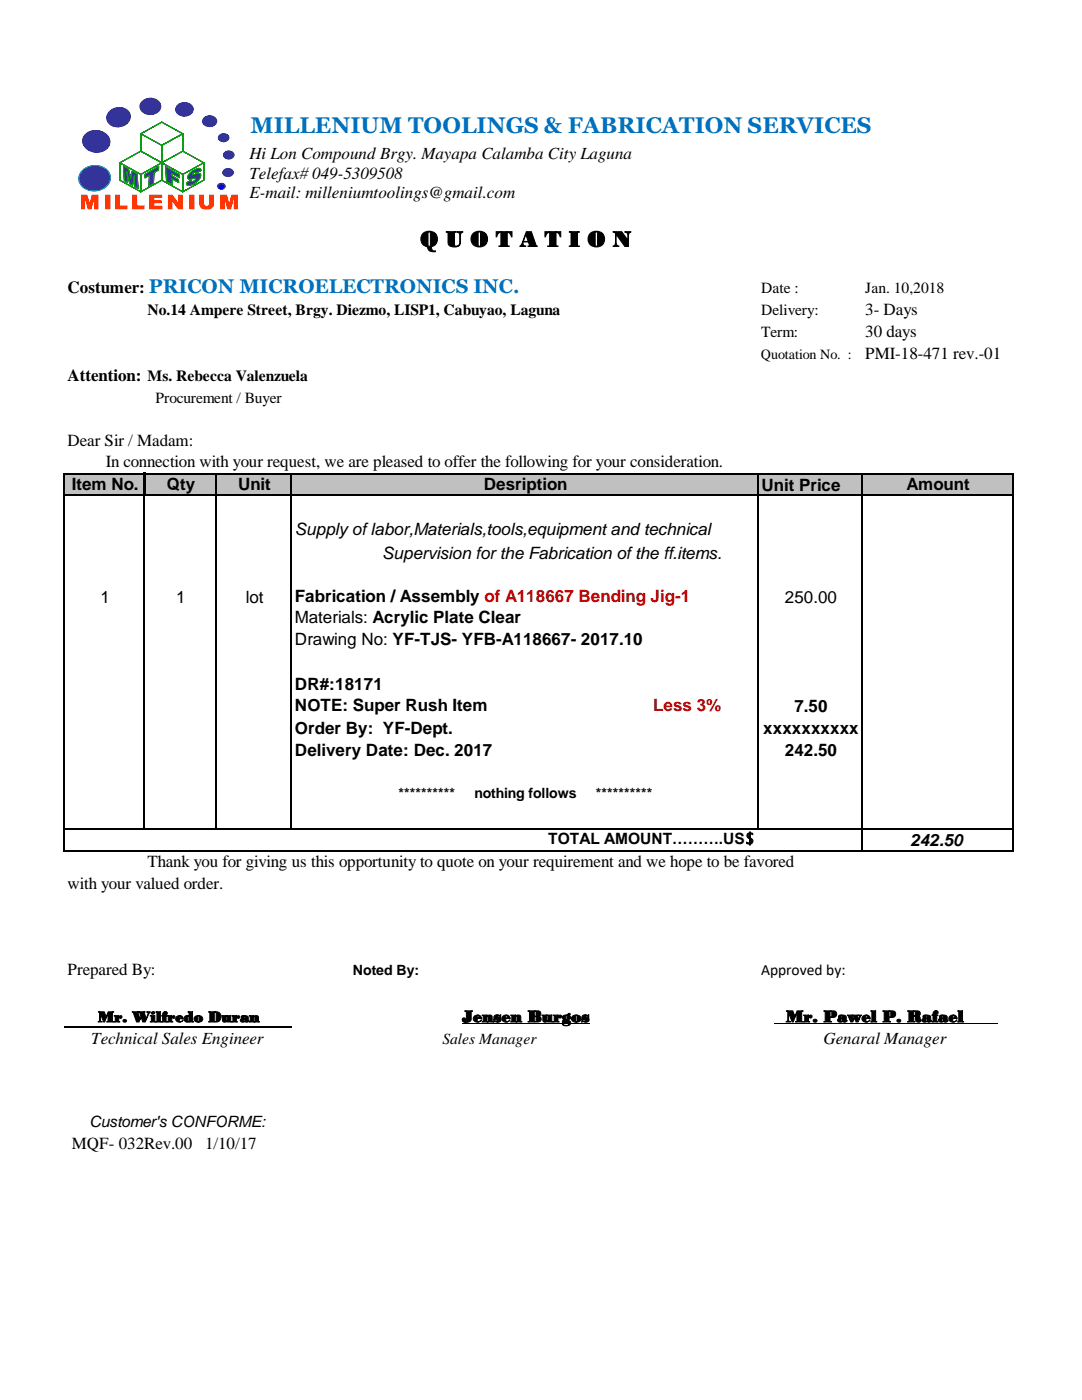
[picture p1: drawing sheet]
<svg xmlns="http://www.w3.org/2000/svg" width="216mm" height="279mm" viewBox="0 0 216 279" stroke-linecap="round" stroke-linejoin="round" font-family="sans-serif">
<path d="M13 94.5h189.1v4.4h-189.1z" fill-rule="evenodd" fill="#c0c0c0"/>
<path d="M92.2 204.3h25.4M154.6 204.3h44.5" fill="none" stroke="#000" stroke-width=".2"/>
<g fill="none" stroke="#000" stroke-width=".28">
<path d="M12.8 94.4v75.5M13 94.5h15.5M13 98.9h15.5M28.8 99v66.6M29.1 94.5h173.1M29.1 98.9h173.1M43 94.6v71M58.2 94.6v71M151.3 94.6v71M172 94.6v75.3M202.1 94.6v75.3M13 165.4h189.2"/>
<path d="M13 169.8h189.2M12.8 205h45.4"/>
</g>
<path d="M28.5 94.4h.6v4.6h-.6z" fill-rule="evenodd" fill="#000"/>
<g fill="none" stroke="#090" stroke-width=".2">
<path d="M23.9 32.5v3.5l4.2 2.3M23.9 32.5l4.2 2.3M28.1 26.7v3.5M28.1 34.8v3.5M28.1 26.7l4.2 2.3M28.1 30.2l8.4 4.6M28.1 26.7l4.2-2.3 4.2 2.3M28.1 30.2l-4.2 2.3M32.3 29v7M32.3 36l4.2 2.3M32.3 36l-4.2 2.3M36.5 26.7v3.5"/>
<path d="M36.5 34.8v3.5M36.5 26.7l-4.2 2.3M36.5 30.2l-8.4 4.6M36.5 30.2l4.2 2.3M40.7 32.5v3.5l-4.2 2.3M40.7 32.5l-4.2 2.3"/>
</g>
<path d="M24.7 33.2l.9 .5 .5 2 .3-1.6 1 .6 .1 2.9a.97 .97 0 0 1-.6-1.2l-.1-1.4-.3 2a1.21 1.21 0 0 1-.8-1.3l-.4-1.5 .1 2.2a1.01 1.01 0 0 1-.6-1.3z" fill-rule="evenodd" fill="#339"/>
<path d="M24.7 33.2l.9 .5 .5 2 .3-1.6 1 .6 .1 2.9a.97 .97 0 0 1-.6-1.2l-.1-1.4-.3 2a1.21 1.21 0 0 1-.8-1.3l-.4-1.5 .1 2.2a1.01 1.01 0 0 1-.6-1.3z" fill="none" stroke="#090" stroke-width=".2"/>
<path d="M33.1 33.3l2.7 1.6v.6l-1.6-.9v.5l1.1 .5a.69 .69 0 0 1 .3 .8l-1.3-.8v1.2l-1.1-.6z" fill-rule="evenodd" fill="#339"/>
<path d="M33.1 33.3l2.7 1.6v.6l-1.6-.9v.5l1.1 .5a.69 .69 0 0 1 .3 .8l-1.3-.8v1.2l-1.1-.6z" fill="none" stroke="#090" stroke-width=".2"/>
<path d="M38 34.5a2.62 2.62 0 0 1 2-.8l.1 .4-.9 .4-.1-.1a.51 .51 0 0 0-.7 .5l1-.2a.48 .48 0 0 1 .6 .1 .48 .48 0 0 1-.1 .7 3.1 3.1 0 0 1-2.4 1.5l-.3-.5 .9-.5 .1 .1a.58 .58 0 0 0 .6 0 .58 .58 0 0 0 .2-.6l-.8 .2a.5 .5 0 0 1-.7-.2 .5 .5 0 0 1 .2-.7z" fill-rule="evenodd" fill="#339"/>
<path d="M38 34.5a2.62 2.62 0 0 1 2-.8l.1 .4-.9 .4-.1-.1a.51 .51 0 0 0-.7 .5l1-.2a.48 .48 0 0 1 .6 .1 .48 .48 0 0 1-.1 .7 3.1 3.1 0 0 1-2.4 1.5l-.3-.5 .9-.5 .1 .1a.58 .58 0 0 0 .6 0 .58 .58 0 0 0 .2-.6l-.8 .2a.5 .5 0 0 1-.7-.2 .5 .5 0 0 1 .2-.7z" fill="none" stroke="#090" stroke-width=".2"/>
<path d="M29 34.8l2.7-1.6-.1 .3a.52 .52 0 0 1-.4 .7l-.5 .3-.1 2.1-.9 .6 .1-2.2-.9 .5z" fill-rule="evenodd" fill="#339"/>
<path d="M29 34.8l2.7-1.6-.1 .3a.52 .52 0 0 1-.4 .7l-.5 .3-.1 2.1-.9 .6 .1-2.2-.9 .5z" fill="none" stroke="#090" stroke-width=".2"/>
<g fill="#339">
<path d="M21.8 22.2a2.63 2.63 0 0 1 4.2 .4 2.34 2.34 0 0 1-2.8 2.8 1.86 1.86 0 0 1-1.8-1.2 1.86 1.86 0 0 1 .4-2z" fill-rule="evenodd"/>
<path d="M28.4 20.1a2.31 2.31 0 0 1 3.8 1.1 2.22 2.22 0 0 1-3.7 1.3 1.49 1.49 0 0 1-.1-2.4z" fill-rule="evenodd"/>
<path d="M35.4 20.9a1.97 1.97 0 0 1 3.2 .9 1.89 1.89 0 0 1-1.7 1.5 1.89 1.89 0 0 1-1.9-1.4v-.4z" fill-rule="evenodd"/>
<path d="M40.6 23.5a1.62 1.62 0 0 1 2.7 .6 1.56 1.56 0 0 1-1.4 1.3 1.56 1.56 0 0 1-1.6-1.2z" fill-rule="evenodd"/>
<path d="M43.8 26.9a1.21 1.21 0 0 1 2 .5 1.17 1.17 0 0 1-1.1 1 1.17 1.17 0 0 1-1.2-.9z" fill-rule="evenodd"/>
<path d="M43.6 36.7a.77 .77 0 0 1 1-.1 .77 .77 0 0 1 .2 1 .77 .77 0 0 1-1.1 .2 .77 .77 0 0 1-.1-1.1z" fill-rule="evenodd"/>
<path d="M16.8 26.9a3.1 3.1 0 0 1 5.2 1.1 2.46 2.46 0 0 1-3.1 2.5 2.33 2.33 0 0 1-2.1-3.6z" fill-rule="evenodd"/>
<path d="M16.3 34.2a3.4 3.4 0 0 1 5.6 .6 2.74 2.74 0 0 1-2.9 3.3 2.72 2.72 0 0 1-3.2-2.9z" fill-rule="evenodd"/>
</g>
<path d="M16.3 34.2a3.4 3.4 0 0 1 5.6 .6 2.74 2.74 0 0 1-2.9 3.3 2.72 2.72 0 0 1-3.2-2.9z" fill="none" stroke="#099" stroke-width=".2"/>
<g fill="#339">
<path d="M44.8 30.3a1.21 1.21 0 0 1 2 .6 1.17 1.17 0 0 1-1.1 .9 1.17 1.17 0 0 1-1.2-.8z" fill-rule="evenodd"/>
<path d="M44.7 33.8a1.21 1.21 0 0 1 1.9 .6 1.17 1.17 0 0 1-1.1 .9 1.17 1.17 0 0 1-1.1-.8z" fill-rule="evenodd"/>
</g>
<g fill="#f30">
<path d="M16.2 38.9h1.2l.5 1.7 .5-1.7h1.2v2.8h-.8v-2.1l-.6 2.1h-.7l-.6-2.1v2.1h-.7z" fill-rule="evenodd"/>
<path d="M21 38.9h1v2.8h-1z" fill-rule="evenodd"/>
<path d="M23 38.9h.9v2.1h1.5v.7h-2.4z" fill-rule="evenodd"/>
<path d="M26.4 38.9h.9v2.1h1.5v.7h-2.4z" fill-rule="evenodd"/>
<path d="M29.8 38.9h2.5v.6h-1.5v.4h1.4v.2v.4h-1.4v.6h1.6v.6h-2.6z" fill-rule="evenodd"/>
<path d="M33.5 38.9h.9l1.1 1.6v-1.6h.9v2.8h-.9l-1.1-1.5v1.5h-.9z" fill-rule="evenodd"/>
<path d="M37.8 38.9h1v2.8h-1z" fill-rule="evenodd"/>
<path d="M39.8 38.9h.9v1.7a.52 .52 0 0 0 .5 .5 .52 .52 0 0 0 .5-.5v-1.7h1v.4a2.53 2.53 0 0 1-.4 2.2 1.6 1.6 0 0 1-1.9 .1 1.6 1.6 0 0 1-.6-1.9z" fill-rule="evenodd"/>
<path d="M44 38.9h1.3l.4 1.7 .5-1.7h1.2v2.8h-.7v-2.1l-.6 2.1h-.7l-.6-2.1v2.1h-.8z" fill-rule="evenodd"/>
</g>
<g fill="#339">
<path d="M36.4 20.8a1.01 1.01 0 0 1 1.2-.2 1.01 1.01 0 0 1 .5 1 1.02 1.02 0 0 1-1.2 .6 1.02 1.02 0 0 1-.7-1.2z" fill-rule="evenodd"/>
<path d="M41.4 23.4a.79 .79 0 0 1 1.2-.1 .79 .79 0 0 1-.2 1.2 .79 .79 0 0 1-1-.1 .79 .79 0 0 1 0-1z" fill-rule="evenodd"/>
<path d="M45.4 30.6a.58 .58 0 0 1 .9 0 .58 .58 0 0 1-.1 .9 .57 .57 0 0 1-.7-.1 .57 .57 0 0 1-.1-.8z" fill-rule="evenodd"/>
<path d="M45.3 34.3a.57 .57 0 0 1 .7-.2 .57 .57 0 0 1 .4 .7 .57 .57 0 0 1-.8 .2 .57 .57 0 0 1-.3-.7z" fill-rule="evenodd"/>
<circle cx="44.9" cy="27.4" r=".65"/>
</g>
<circle cx="44.2" cy="37.3" r=".52" fill="#00f"/>
<g fill="none" stroke="#090" stroke-width=".2">
<path d="M23.9 32.5v3.5l4.2 2.3M23.9 32.5l4.2 2.3M28.1 26.7v3.5M28.1 34.8v3.5M28.1 26.7l4.2 2.3M28.1 30.2l8.4 4.6M28.1 26.7l4.2-2.3 4.2 2.3M28.1 30.2l-4.2 2.3M32.3 29v7M32.3 36l4.2 2.3M32.3 36l-4.2 2.3M36.5 26.7v3.5"/>
<path d="M36.5 34.8v3.5M36.5 26.7l-4.2 2.3M36.5 30.2l-8.4 4.6M36.5 30.2l4.2 2.3M40.7 32.5v3.5l-4.2 2.3M40.7 32.5l-4.2 2.3"/>
</g>
<path d="M24.7 33.2l.9 .5 .5 2 .3-1.6 1 .6 .1 2.9a.97 .97 0 0 1-.6-1.2l-.1-1.4-.3 2a1.21 1.21 0 0 1-.8-1.3l-.4-1.5 .1 2.2a1.01 1.01 0 0 1-.6-1.3z" fill-rule="evenodd" fill="#339"/>
<path d="M24.7 33.2l.9 .5 .5 2 .3-1.6 1 .6 .1 2.9a.97 .97 0 0 1-.6-1.2l-.1-1.4-.3 2a1.21 1.21 0 0 1-.8-1.3l-.4-1.5 .1 2.2a1.01 1.01 0 0 1-.6-1.3z" fill="none" stroke="#090" stroke-width=".2"/>
<path d="M33.1 33.3l2.7 1.6v.6l-1.6-.9v.5l1.1 .5a.69 .69 0 0 1 .3 .8l-1.3-.8v1.2l-1.1-.6z" fill-rule="evenodd" fill="#339"/>
<path d="M33.1 33.3l2.7 1.6v.6l-1.6-.9v.5l1.1 .5a.69 .69 0 0 1 .3 .8l-1.3-.8v1.2l-1.1-.6z" fill="none" stroke="#090" stroke-width=".2"/>
<path d="M38 34.5a2.62 2.62 0 0 1 2-.8l.1 .4-.9 .4-.1-.1a.51 .51 0 0 0-.7 .5l1-.2a.48 .48 0 0 1 .6 .1 .48 .48 0 0 1-.1 .7 3.1 3.1 0 0 1-2.4 1.5l-.3-.5 .9-.5 .1 .1a.58 .58 0 0 0 .6 0 .58 .58 0 0 0 .2-.6l-.8 .2a.5 .5 0 0 1-.7-.2 .5 .5 0 0 1 .2-.7z" fill-rule="evenodd" fill="#339"/>
<path d="M38 34.5a2.62 2.62 0 0 1 2-.8l.1 .4-.9 .4-.1-.1a.51 .51 0 0 0-.7 .5l1-.2a.48 .48 0 0 1 .6 .1 .48 .48 0 0 1-.1 .7 3.1 3.1 0 0 1-2.4 1.5l-.3-.5 .9-.5 .1 .1a.58 .58 0 0 0 .6 0 .58 .58 0 0 0 .2-.6l-.8 .2a.5 .5 0 0 1-.7-.2 .5 .5 0 0 1 .2-.7z" fill="none" stroke="#090" stroke-width=".2"/>
<path d="M29 34.8l2.7-1.6-.1 .3a.52 .52 0 0 1-.4 .7l-.5 .3-.1 2.1-.9 .6 .1-2.2-.9 .5z" fill-rule="evenodd" fill="#339"/>
<g fill="none" stroke="#090" stroke-width=".2">
<path d="M23.9 32.5v3.5l4.2 2.3M23.9 32.5l4.2 2.3M28.1 26.7v3.5M28.1 34.8v3.5M28.1 26.7l4.2 2.3M28.1 30.2l8.4 4.6M28.1 26.7l4.2-2.3 4.2 2.3M28.1 30.2l-4.2 2.3M29 34.8l2.7-1.6-.1 .3a.52 .52 0 0 1-.4 .7l-.5 .3-.1 2.1-.9 .6 .1-2.2-.9 .5zM32.3 29v7M32.3 36l4.2 2.3M32.3 36l-4.2 2.3"/>
<path d="M36.5 26.7v3.5M36.5 34.8v3.5M36.5 26.7l-4.2 2.3M36.5 30.2l-8.4 4.6M36.5 30.2l4.2 2.3M40.7 32.5v3.5l-4.2 2.3M40.7 32.5l-4.2 2.3"/>
</g>
<path d="M24.7 33.2l.9 .5 .5 2 .3-1.6 1 .6 .1 2.9a.97 .97 0 0 1-.6-1.2l-.1-1.4-.3 2a1.21 1.21 0 0 1-.8-1.3l-.4-1.5 .1 2.2a1.01 1.01 0 0 1-.6-1.3z" fill-rule="evenodd" fill="#339"/>
<path d="M24.7 33.2l.9 .5 .5 2 .3-1.6 1 .6 .1 2.9a.97 .97 0 0 1-.6-1.2l-.1-1.4-.3 2a1.21 1.21 0 0 1-.8-1.3l-.4-1.5 .1 2.2a1.01 1.01 0 0 1-.6-1.3z" fill="none" stroke="#090" stroke-width=".2"/>
<path d="M33.1 33.3l2.7 1.6v.6l-1.6-.9v.5l1.1 .5a.69 .69 0 0 1 .3 .8l-1.3-.8v1.2l-1.1-.6z" fill-rule="evenodd" fill="#339"/>
<path d="M33.1 33.3l2.7 1.6v.6l-1.6-.9v.5l1.1 .5a.69 .69 0 0 1 .3 .8l-1.3-.8v1.2l-1.1-.6z" fill="none" stroke="#090" stroke-width=".2"/>
<path d="M38 34.5a2.62 2.62 0 0 1 2-.8l.1 .4-.9 .4-.1-.1a.51 .51 0 0 0-.7 .5l1-.2a.48 .48 0 0 1 .6 .1 .48 .48 0 0 1-.1 .7 3.1 3.1 0 0 1-2.4 1.5l-.3-.5 .9-.5 .1 .1a.58 .58 0 0 0 .6 0 .58 .58 0 0 0 .2-.6l-.8 .2a.5 .5 0 0 1-.7-.2 .5 .5 0 0 1 .2-.7z" fill-rule="evenodd" fill="#339"/>
<path d="M38 34.5a2.62 2.62 0 0 1 2-.8l.1 .4-.9 .4-.1-.1a.51 .51 0 0 0-.7 .5l1-.2a.48 .48 0 0 1 .6 .1 .48 .48 0 0 1-.1 .7 3.1 3.1 0 0 1-2.4 1.5l-.3-.5 .9-.5 .1 .1a.58 .58 0 0 0 .6 0 .58 .58 0 0 0 .2-.6l-.8 .2a.5 .5 0 0 1-.7-.2 .5 .5 0 0 1 .2-.7z" fill="none" stroke="#090" stroke-width=".2"/>
<path d="M29 34.8l2.7-1.6-.1 .3a.52 .52 0 0 1-.4 .7l-.5 .3-.1 2.1-.9 .6 .1-2.2-.9 .5z" fill-rule="evenodd" fill="#339"/>
<path d="M29 34.8l2.7-1.6-.1 .3a.52 .52 0 0 1-.4 .7l-.5 .3-.1 2.1-.9 .6 .1-2.2-.9 .5z" fill="none" stroke="#090" stroke-width=".2"/>
<g fill="#339">
<path d="M21.8 22.2a2.63 2.63 0 0 1 4.2 .4 2.34 2.34 0 0 1-2.8 2.8 1.86 1.86 0 0 1-1.8-1.2 1.86 1.86 0 0 1 .4-2z" fill-rule="evenodd"/>
<path d="M28.4 20.1a2.31 2.31 0 0 1 3.8 1.1 2.22 2.22 0 0 1-3.7 1.3 1.49 1.49 0 0 1-.1-2.4z" fill-rule="evenodd"/>
<path d="M35.4 20.9a1.97 1.97 0 0 1 3.2 .9 1.89 1.89 0 0 1-1.7 1.5 1.89 1.89 0 0 1-1.9-1.4v-.4z" fill-rule="evenodd"/>
<path d="M40.6 23.5a1.62 1.62 0 0 1 2.7 .6 1.56 1.56 0 0 1-1.4 1.3 1.56 1.56 0 0 1-1.6-1.2z" fill-rule="evenodd"/>
<path d="M43.8 26.9a1.21 1.21 0 0 1 2 .5 1.17 1.17 0 0 1-1.1 1 1.17 1.17 0 0 1-1.2-.9z" fill-rule="evenodd"/>
<path d="M43.6 36.7a.77 .77 0 0 1 1-.1 .77 .77 0 0 1 .2 1 .77 .77 0 0 1-1.1 .2 .77 .77 0 0 1-.1-1.1z" fill-rule="evenodd"/>
<path d="M16.8 26.9a3.1 3.1 0 0 1 5.2 1.1 2.46 2.46 0 0 1-3.1 2.5 2.33 2.33 0 0 1-2.1-3.6z" fill-rule="evenodd"/>
<path d="M16.3 34.2a3.4 3.4 0 0 1 5.6 .6 2.74 2.74 0 0 1-2.9 3.3 2.72 2.72 0 0 1-3.2-2.9z" fill-rule="evenodd"/>
</g>
<path d="M16.3 34.2a3.4 3.4 0 0 1 5.6 .6 2.74 2.74 0 0 1-2.9 3.3 2.72 2.72 0 0 1-3.2-2.9z" fill="none" stroke="#099" stroke-width=".2"/>
<g fill="#339">
<path d="M44.8 30.3a1.21 1.21 0 0 1 2 .6 1.17 1.17 0 0 1-1.1 .9 1.17 1.17 0 0 1-1.2-.8z" fill-rule="evenodd"/>
<path d="M44.7 33.8a1.21 1.21 0 0 1 1.9 .6 1.17 1.17 0 0 1-1.1 .9 1.17 1.17 0 0 1-1.1-.8z" fill-rule="evenodd"/>
</g>
<g fill="#f30">
<path d="M16.2 38.9h1.2l.5 1.7 .5-1.7h1.2v2.8h-.8v-2.1l-.6 2.1h-.7l-.6-2.1v2.1h-.7z" fill-rule="evenodd"/>
<path d="M21 38.9h1v2.8h-1z" fill-rule="evenodd"/>
<path d="M23 38.9h.9v2.1h1.5v.7h-2.4z" fill-rule="evenodd"/>
<path d="M26.4 38.9h.9v2.1h1.5v.7h-2.4z" fill-rule="evenodd"/>
<path d="M29.8 38.9h2.5v.6h-1.5v.4h1.4v.2v.4h-1.4v.6h1.6v.6h-2.6z" fill-rule="evenodd"/>
<path d="M33.5 38.9h.9l1.1 1.6v-1.6h.9v2.8h-.9l-1.1-1.5v1.5h-.9z" fill-rule="evenodd"/>
<path d="M37.8 38.9h1v2.8h-1z" fill-rule="evenodd"/>
<path d="M39.8 38.9h.9v1.7a.52 .52 0 0 0 .5 .5 .52 .52 0 0 0 .5-.5v-1.7h1v.4a2.53 2.53 0 0 1-.4 2.2 1.6 1.6 0 0 1-1.9 .1 1.6 1.6 0 0 1-.6-1.9z" fill-rule="evenodd"/>
<path d="M44 38.9h1.3l.4 1.7 .5-1.7h1.2v2.8h-.7v-2.1l-.6 2.1h-.7l-.6-2.1v2.1h-.8z" fill-rule="evenodd"/>
</g>
<g fill="#339">
<path d="M36.4 20.8a1.01 1.01 0 0 1 1.2-.2 1.01 1.01 0 0 1 .5 1 1.02 1.02 0 0 1-1.2 .6 1.02 1.02 0 0 1-.7-1.2z" fill-rule="evenodd"/>
<path d="M41.4 23.4a.79 .79 0 0 1 1.2-.1 .79 .79 0 0 1-.2 1.2 .79 .79 0 0 1-1-.1 .79 .79 0 0 1 0-1z" fill-rule="evenodd"/>
<path d="M45.4 30.6a.58 .58 0 0 1 .9 0 .58 .58 0 0 1-.1 .9 .57 .57 0 0 1-.7-.1 .57 .57 0 0 1-.1-.8z" fill-rule="evenodd"/>
<path d="M45.3 34.3a.57 .57 0 0 1 .7-.2 .57 .57 0 0 1 .4 .7 .57 .57 0 0 1-.8 .2 .57 .57 0 0 1-.3-.7z" fill-rule="evenodd"/>
<circle cx="44.9" cy="27.4" r=".65"/>
</g>
<circle cx="44.2" cy="37.3" r=".52" fill="#00f"/>
<text font-size="4.5" fill="#0070c0" x="50" y="26.5">MILLENIUM TOOLINGS &amp; FABRICATION SERVICES</text>
<text font-size="4.5" x="83.8" y="49.2">Q U O T A T I O N</text>
<text font-size="4" fill="#0070c0" x="29.7" y="58.4">PRICON MICROELECTRONICS INC.</text>
<g font-size="3.4">
<text x="49.8" y="31.8">Hi Lon Compound Brgy. Mayapa Calamba City Laguna</text>
<text x="49.8" y="35.7">Telefax# 049-5309508</text>
<text x="49.8" y="39.6">E-mail: milleniumtoolings@gmail.com</text>
<text x="13.5" y="58.4">Costumer:</text>
<text x="172.6" y="63">3- Days</text>
<text x="172.6" y="67.3">30 days</text>
<text x="172.6" y="71.7">PMI-18-471 rev.-01</text>
<text x="13.5" y="76.1">Attention: Ms. Rebecca Valenzuela</text>
<text x="13.5" y="89.1">Dear Sir / Madam:</text>
<text x="21.1" y="93.2">In connection with your request, we are pleased to offer the following for your consideration.</text>
<text x="14.3" y="97.8">Item No.</text>
<text x="33.3" y="97.8">Qty</text>
<text x="47.5" y="97.8">Unit</text>
<text x="96.5" y="97.8">Desription</text>
<text x="152" y="98">Unit Price</text>
<text x="180.9" y="97.8">Amount</text>
<text x="58.9" y="106.8">Supply of labor,Materials,tools,equipment and technical</text>
<text x="76.3" y="111.5">Supervision for the Fabrication of the ff.items.</text>
<text x="20" y="120.3">1</text>
<text x="35.1" y="120.3">1</text>
<text x="49.1" y="120.3">lot</text>
<text x="58.9" y="120.1">Fabrication / Assembly of A118667 Bending Jig-1</text>
<text x="58.9" y="124.4">Materials: Acrylic Plate Clear</text>
<text x="156.6" y="120.3">250.00</text>
<text x="58.9" y="128.8">Drawing No: YF-TJS- YFB-A118667- 2017.10</text>
<text x="58.9" y="137.8">DR#:18171</text>
<text x="58.9" y="141.9">NOTE: Super Rush Item</text>
<text x="158.5" y="142.1">7.50</text>
<text x="58.9" y="146.5">Order By: YF-Dept.</text>
<text x="152.3" y="146.5">xxxxxxxxxx</text>
<text x="58.9" y="150.9">Delivery Date: Dec. 2017</text>
<text x="156.6" y="150.9">242.50</text>
<text x="29.4" y="173.1">Thank you for giving us this opportunity to quote on your requirement and we hope to be favored</text>
<text x="181.7" y="168.7">242.50</text>
<text x="13.5" y="177.5">with your valued order.</text>
<text x="13.5" y="194.6">Prepared By:</text>
<text x="92.2" y="204">Jensen Burgos</text>
<text x="156.8" y="204">Mr. Pawel P. Rafael</text>
<text x="18.2" y="208.3">Technical Sales Engineer</text>
<text x="164.3" y="208.3">Genaral Manager</text>
<text x="14.3" y="229.4">MQF- 032Rev.00</text>
<text x="40.9" y="229.4">1/10/17</text>
</g>
<text font-size="3.4" fill="#c00000" x="130.4" y="141.9">Less 3%</text>
<g font-size="3.1">
<text x="151.9" y="58.4">Date :</text>
<text x="172.6" y="58.4">Jan. 10,2018</text>
<text x="29.4" y="63">No.14 Ampere Street, Brgy. Diezmo, LISP1, Cabuyao, Laguna</text>
<text x="151.9" y="63">Delivery:</text>
<text x="151.9" y="67.3">Term:</text>
<text x="31.1" y="80.5">Procurement / Buyer</text>
<text x="109.4" y="168.5">TOTAL AMOUNT……….US$</text>
<text x="151.9" y="194.6">Approved by:</text>
<text x="19.5" y="204">Mr. Wilfredo Duran</text>
<text x="88.3" y="208.3">Sales Manager</text>
<text x="17.9" y="225">Customer's CONFORME:</text>
</g>
<g font-size="2.8">
<text x="151.8" y="71.7">Quotation No. :</text>
<text x="79.5" y="159.3">**********</text>
<text x="94.7" y="159.3">nothing follows</text>
<text x="118.9" y="159.3">**********</text>
<text x="70.4" y="194.6">Noted By:</text>
</g>
</svg>
